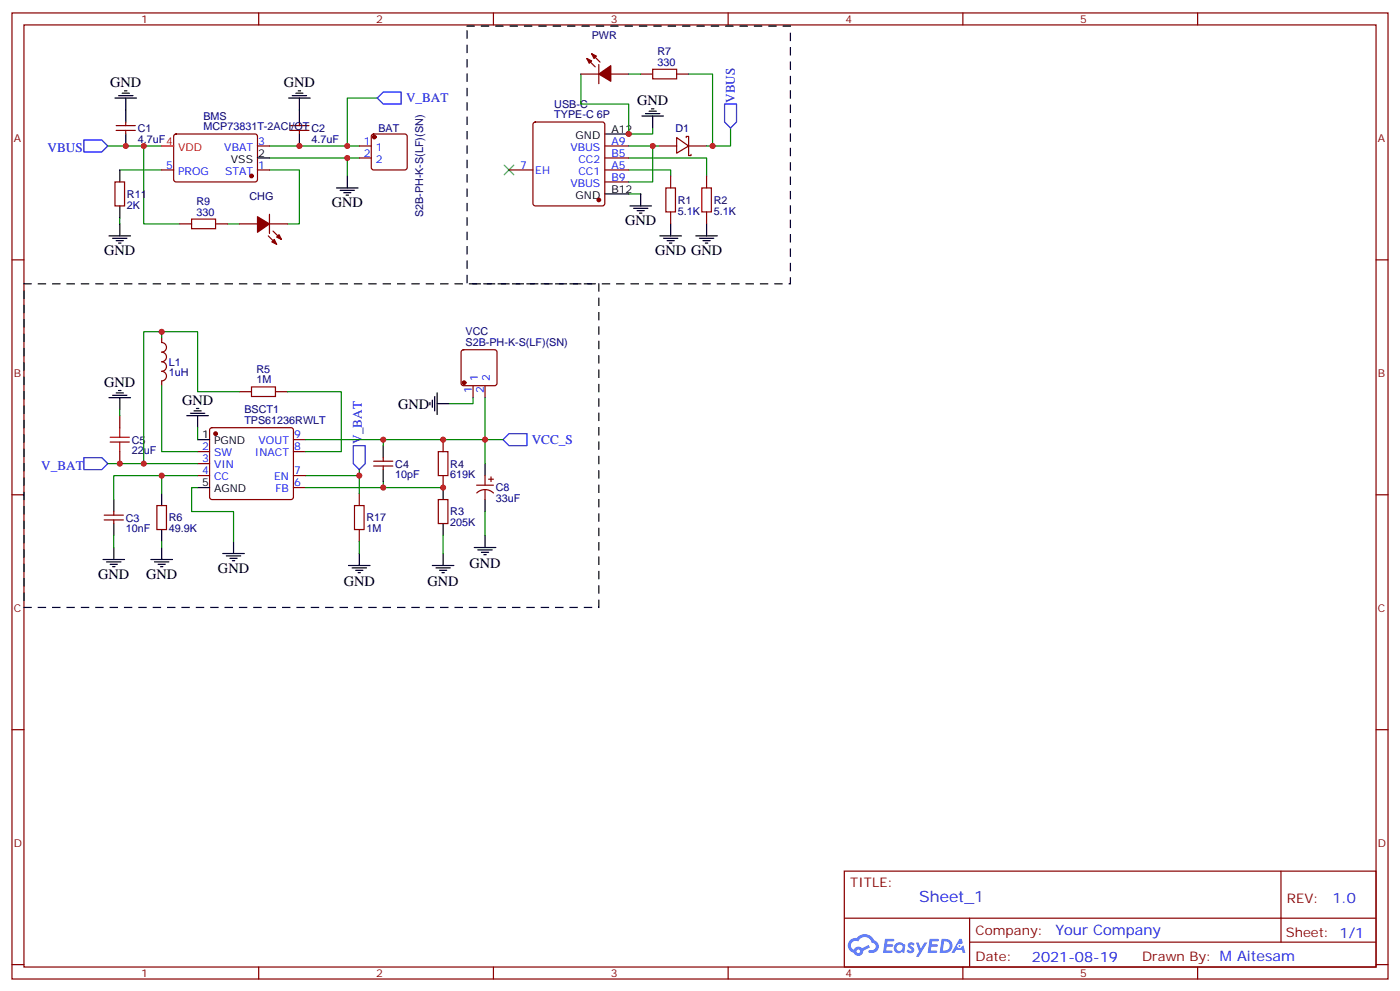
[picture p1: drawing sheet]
<svg xmlns="http://www.w3.org/2000/svg" width="412mm" height="292mm" viewBox="0 0 412 292" stroke-linecap="round" stroke-linejoin="round" font-family="sans-serif">
<g fill="none" stroke="#870000" stroke-width=".35">
<path d="M3.5 3.8h405.4v284.3h-405.4zM7.1 7.3h398.2v277.3h-398.2zM76.2 3.8v3.5M145.3 3.8v3.5M214.5 3.8v3.5M283.6 3.8v3.5M352.8 3.8v3.5M3.5 76.5h3.6M405.3 76.5h3.6M3.5 145.6h3.6M405.3 145.6h3.6M3.5 214.8h3.6"/>
<path d="M405.3 214.8h3.6M248.7 256.4h156.6v28.2h-156.6zM377.3 256.4v20.9M248.7 270.2h156.5M285.6 277.3h119.6M285.6 270.2v14.2M3.5 283.9h3.6M76.2 284.6v3.5M145.3 284.6v3.5M214.5 284.6v3.5M283.6 284.6v3.5M352.8 284.6v3.5"/>
<path d="M405.3 283.9h3.6"/>
</g>
<g fill="#5487ff">
<path d="M267.7 277.6a1.22 1.22 0 0 1 1.7 .2l-.4 .6a.47 .47 0 0 0-.3-.4 .47 .47 0 0 0-.5 .2l.1 .2a1.14 1.14 0 0 1 .8 1.8 1.14 1.14 0 0 1-1.9 0l-.2-.2 .5-.6 .7 .5a.29 .29 0 0 0 .3-.3 .29 .29 0 0 0-.2-.3 1.04 1.04 0 0 1-.6-1.7z"/>
<path d="M260.7 276.3h2.4l.3 .2-.2 .5-1.8 .1-.1 .8h1.5l.3 .4-.3 .4h-1.6l-.2 1.1h1.7l.2 .3-.2 .3-2.6 .1z"/>
<path d="M273.8 276.3h2.4l.3 .2-.1 .5-1.8 .1-.2 .8h1.6l.3 .4-.4 .4h-1.6l-.1 1.1h1.7l.2 .3-.2 .3-2.6 .1z"/>
<path d="M282.6 276.3h.7l.3 1.3-.6 .3a.69 .69 0 0 0-1 .3 .69 .69 0 0 0 .4 .9 .69 .69 0 0 0 .9-.6l.5-.2 .6 2.2h-.8l-.2-.9h-1.8l-.5 .9h-.8z"/>
<path d="M269.8 277.4h.8l.6 1.8 1.1-1.8h.9l-2.6 4.2h-.8l.9-1.5z"/>
<path d="M277.4 276.3l-.6 4.2h1.3a2.11 2.11 0 0 0 2.5-2.1 2.11 2.11 0 0 0-2.5-2.1zM278.1 277.1a1.39 1.39 0 0 1 1.7 1.4 1.39 1.39 0 0 1-1.8 1.3h-.3z"/>
<path d="M263.7 277.9a1.54 1.54 0 0 0-.1 2.2 1.54 1.54 0 0 0 2.2 .1l.6 .3 .3-2.3-.2-.3h-.4a1.49 1.49 0 0 0-2.4 0zM264 278.9a.94 .94 0 0 1 1.8 0 .94 .94 0 0 1-1.8 0z"/>
<path d="M250.4 276.7a2.18 2.18 0 0 0 1.1 3.7 1.44 1.44 0 0 0 1.6 .9 1.44 1.44 0 0 0 1.2-1.4l2-1.1-.5-.7-1.9 1a1.47 1.47 0 0 0-2.4 .4 1.39 1.39 0 0 1-.7-1.9 1.39 1.39 0 0 1 2-.5 2.12 2.12 0 0 1 2.2-1.3 2.12 2.12 0 0 1 1.9 1.7 1.14 1.14 0 0 1 1.1 1.4 1.14 1.14 0 0 1-1.7 .7 .43 .43 0 0 0-.5 .4 .43 .43 0 0 0 .4 .5 1.98 1.98 0 0 0 2.5-1.2 1.98 1.98 0 0 0-1.2-2.6 3.1 3.1 0 0 0-5.3-.6l-.9 .1zM252.3 280a.55 .55 0 0 1 1.1 0 .55 .55 0 0 1-1.1 0z"/>
<circle cx="282.6" cy="278.4" r=".26"/>
</g>
<g fill="none" stroke="#008700" stroke-width=".35">
<path d="M111.1 28.9h-8.8v14.1M171.1 21.8v8.8h14.1v8.8h7.1v-1.7M185.2 21.8h3.5M202.8 21.8h7.1v21.2M215.2 37.7v5.3h-7.1M31.7 43h15.9M35.3 50h12.3M42.3 43v22.9h10.6M79.4 50h8.8v15.9h-3.5M79.4 43h26.4M79.4 46.5h26.4M102.3 46.5v5.3"/>
<path d="M185.2 46.5h22.9v5.3M185.2 50h12.4v1.8M185.2 43h8.8M185.2 57.1h3.5M192.3 43v10.6h-7.1M35.3 64.1v1.8M67 65.9h3.6M47.6 99.4v-1.8h-5.3v38.9h15.9M47.6 97.6h10.6v17.7h12.4M47.6 113.5v19.4h10.6M84.7 115.3h15.8v17.6h-10.5M139.3 117.1v1.7h-7"/>
<path d="M142.9 117.1v12.3h5.3M31.7 136.5h10.6M35.3 120.6v1.7M47.6 140v5.3M58.2 140h-24.7v7M58.2 125.9v3.5M90 129.4h22.9v1.8M90 140h15.8M105.8 138.2v7.1M112.9 129.4h30v7.1M33.5 157.6v3.5M47.6 159.4v1.7"/>
<path d="M58.2 143.5h-1.8v7.1h12.4v8.8M90 143.5h40.5M105.8 159.4v3.5M112.9 141.7v1.8M130.5 157.6v5.3M142.9 150.6v7"/>
</g>
<path d="M112.9 27.1h5.3v3.5h-5.3l-1.8-1.7zM213.4 30.6h3.6v5.3l-1.8 1.8-1.8-1.8zM24.7 41.2h5.3l1.7 1.8-1.7 1.7h-5.3zM24.7 134.7h5.3l1.7 1.8-1.7 1.7h-5.3zM104.1 131.2h3.5v5.3l-1.8 1.7-1.7-1.7zM148.2 129.4l1.7-1.8h5.3v3.6h-5.3z" fill="none" stroke="#00f" stroke-width=".35"/>
<g fill="none" stroke="#000" stroke-width=".35">
<path d="M33.9 28.9h6.3M34.9 28.2h4.3M36 27.4h2.1M36.7 26.7h.7M37 28.9v7M37 39.4v3.6M85 28.9h6.4M86.1 28.2h4.2M87.1 27.4h2.2M87.8 26.7h.7M88.2 28.9v7M88.2 39.4v3.6"/>
<path d="M178.2 39.4h7M189.1 34.1h6.3M190.1 33.4h4.3M191.2 32.7h2.1M191.9 32h.7M192.3 34.1v3.6M35.3 50v3.6M75.8 46.5h3.6M99.1 55.3h6.4M100.2 56h4.2M101.2 56.7h2.2M102 57.4h.7"/>
<path d="M102.3 51.8v3.5M178.2 57.1h7M188.7 57.1v3.5M32.1 69.4h6.4M33.2 70.1h4.2M34.2 70.8h2.1M34.9 71.5h.7M35.3 60.6v3.5M35.3 65.9v3.5M185.6 60.6h6.3M186.6 61.3h4.3M187.7 62h2.1"/>
<path d="M188.4 62.7h.7M194.4 69.4h6.3M195.4 70.1h4.3M196.5 70.8h2.1M197.2 71.5h.7M197.6 65.9v3.5M205 69.4h6.3M206 70.1h4.3M207.1 70.8h2.1M207.8 71.5h.7M208.1 65.9v3.5M32.1 117.1h6.4"/>
<path d="M33.2 116.3h4.2M34.2 115.6h2.1M34.9 114.9h.7M35.3 117.1v3.5M126.6 118.5v.7M127.4 117.8v2.1M128.1 116.7v4.2M128.8 118.8h3.5M128.8 115.6v6.4M55 122.3h6.4M56.1 121.6h4.2M57.1 120.9h2.2"/>
<path d="M57.9 120.2h.7M58.2 129.4h3.5M58.2 122.3v3.6M112.9 131.2v3.5M112.9 138.2v3.5M142.9 136.5v3.5M33.5 147v3.6M33.5 154.1v3.5M47.6 145.3v3.5M47.6 155.9v3.5M58.2 143.5h3.5M68.8 159.4v3.5"/>
<path d="M130.5 143.5v3.5M130.5 154.1v3.5M142.9 147v3.6M142.9 157.6v3.5M30.3 164.7h6.4M31.4 165.4h4.2M32.5 166.1h2.1M33.2 166.8h.7M33.5 161.1v3.6M44.4 164.7h6.4M45.5 165.4h4.2M46.6 166.1h2.1"/>
<path d="M47.3 166.8h.7M47.6 161.1v3.6M65.6 162.9h6.4M66.7 163.6h4.2M67.7 164.3h2.1M68.4 165h.7M102.7 166.4h6.3M103.7 167.1h4.2M104.8 167.9h2.1M105.5 168.6h.7M105.8 162.9v3.5M127.4 166.4h6.3"/>
<path d="M128.4 167.1h4.2M129.5 167.9h2.1M130.2 168.6h.7M130.5 162.9v3.5M139.7 161.1h6.3M140.8 161.9h4.2M141.8 162.6h2.1M142.5 163.3h.7"/>
</g>
<g fill="#870000" stroke="#870000" stroke-width=".35">
<path d="M81.5 69.8l.7-.7 .7 1.4z"/>
<path d="M80.1 71.2l.7-.7 .7 1.4z"/>
<path d="M75.8 63.8l3.6 2.1-3.6 2.5z"/>
<path d="M172.9 17.2l1.4 .7-.7 .7z"/>
<path d="M174.3 15.8l1.4 .7-.7 .7z"/>
<path d="M176.4 21.8l3.5-2.5v4.6z"/>
<circle cx="74.1" cy="51.8" r=".53"/>
<circle cx="110.2" cy="40.3" r=".53"/>
<circle cx="63.5" cy="127.6" r=".53"/>
<circle cx="176.4" cy="58.8" r=".53"/>
<circle cx="136.7" cy="112.6" r=".53"/>
</g>
<g fill="none" stroke="#870000" stroke-width=".35">
<path d="M172.9 17.2l2.4 2.5M174.3 15.8l2.4 2.5M176.4 19v5.6M34.2 38.4h5.7M34.2 37h5.7M37 35.9v1.1M37 38.4v1M51.4 39.6l.5-.2 23.5 .1 .4 .6v13l-.7 .5-23.5-.1-.4-.7v-12.7zM85.4 38.4h5.6M85.4 37h5.6M88.2 35.9v1.1M88.2 38.4v1"/>
<path d="M109.6 39.6l.5-.2h9.1l.5 .2 .2 .5v9.2l-.2 .5-.5 .2h-9.1l-.5-.2-.2-.5v-9.2zM157.2 36.1l.5-.2h19.7l.5 .2 .3 .5v23.3l-.3 .5-.5 .2h-19.7l-.5-.2-.2-.5v-23.3zM171.1 21.8h5.3M179.9 21.8h5.3M188.7 21.8h3.6M199.3 21.8h3.5M33.9 53.6h2.8v7h-2.8zM47.6 50h3.6M75.8 50h3.6M75.8 43h3.6M105.8 43h3.6M105.8 46.5h3.6"/>
<path d="M149.9 50h7.1M178.2 50h7M178.2 43h7M178.2 46.5h7M178.2 53.6h7M194 43h5.3M197.6 51.8v3.5M199.3 40.5l3.5 2.5-3.5 2.1zM202.1 40.5v-.4h.7v5.7h.8v-.4M202.8 43h5.3M208.1 51.8v3.5M52.9 65.9h3.5"/>
<path d="M63.5 65.9h3.5M70.6 65.9h5.2M79 69.4l2.5 2.5M79.4 65.9h5.3M79.4 63.1v5.6M80.4 68l2.5 2.5M197.6 62.4v3.5M208.1 62.4v3.5M47.6 99.4v1.4a1.41 1.41 0 0 1 1.4 1.4 1.41 1.41 0 0 1-1.4 1.4 1.41 1.41 0 0 1 1.4 1.5 1.41 1.41 0 0 1-1.4 1.4 1.41 1.41 0 0 1 1.4 1.4 1.41 1.41 0 0 1-1.4 1.4 1.41 1.41 0 0 1 1.4 1.4 1.41 1.41 0 0 1-1.4 1.4v1.4M70.6 115.3h3.5M81.1 115.3h3.6M136.1 103.1l.4-.2h9.2l.5 .2 .2 .5v9.2l-.2 .5-.5 .2h-9.2l-.5-.2-.2-.5v-9.2z"/>
<path d="M139.3 113.5v3.6M142.9 113.5v3.6M35.3 122.3v3.6M35.3 132.9v3.6M58.2 132.9h3.5M58.2 136.5h3.5M58.2 140h3.5M62 126.1l.4-.2h23.3l.5 .2 .2 .5v19.7l-.2 .5-.5 .2h-23.3l-.5-.2-.2-.5v-19.7zM86.4 132.9h3.6M86.4 140h3.6M86.4 129.4h3.6M110.1 137.2h5.6"/>
<path d="M110.1 135.7h5.6M112.9 134.7v1M112.9 137.2v1M130.5 129.4v3.5M130.5 140v3.5M142.9 140v2.8M30.7 153h5.6M30.7 151.6h5.6M33.5 150.6v1M33.5 153v1.1M46.2 148.8h2.8v7.1h-2.8zM86.4 143.5h3.6"/>
<path d="M105.8 145.3v3.5M105.8 155.9v3.5M129.1 147h2.8v7.1h-2.8zM140.4 142.8h4.9M140.4 145.1a3.5 3.5 0 0 1 5 0M142.9 144.2v2.8M143.9 141h1.4M144.6 140.3v1.4"/>
</g>
<path d="M192.3 20.4h7v2.8h-7zM196.1 55.3h2.9v7.1h-2.9zM206.7 55.3h2.8v7.1h-2.8zM56.4 64.5h7.1v2.8h-7.1zM74.1 113.9h7v2.8h-7zM32.5 130.1h5.6M32.5 128.7h5.6M35.3 125.9v2.8M35.3 130.1v2.8M129.1 132.9h2.8v7.1h-2.8zM104.4 148.8h2.8v7.1h-2.8z" fill="none" stroke="#a10000" stroke-width=".35"/>
<path d="M47.6 43h3.6" fill="none" stroke="#f00" stroke-width=".35"/>
<path d="M148.5 48.6l2.8 2.8M151.3 48.6l-2.8 2.8" fill="none" stroke="#3c3" stroke-width=".35"/>
<path d="M137.6 7.7h95.2v75.8h-95.2zM7.1 83.5h169.3v95.3h-169.3z" fill="none" stroke="#000" stroke-width=".35" stroke-dasharray="2.1 2.1"/>
<g fill="#c00">
<circle cx="102.3" cy="43" r=".88"/>
<circle cx="88.2" cy="43" r=".88"/>
<circle cx="42.3" cy="43" r=".88"/>
<circle cx="37" cy="43" r=".88"/>
<circle cx="102.3" cy="46.5" r=".88"/>
<circle cx="105.8" cy="140" r=".88"/>
<circle cx="130.5" cy="143.5" r=".88"/>
<circle cx="130.5" cy="129.4" r=".88"/>
<circle cx="112.9" cy="143.5" r=".88"/>
<circle cx="47.6" cy="140" r=".88"/>
<circle cx="112.9" cy="129.4" r=".88"/>
<circle cx="35.3" cy="136.5" r=".88"/>
<circle cx="42.3" cy="136.5" r=".88"/>
<circle cx="47.6" cy="97.6" r=".88"/>
<circle cx="142.9" cy="129.4" r=".88"/>
<circle cx="192.3" cy="43" r=".88"/>
<circle cx="209.9" cy="43" r=".88"/>
<circle cx="185.2" cy="39.4" r=".88"/>
</g>
<text font-size="4.6" fill="#00f" x="270.8" y="265.4">Sheet_1</text>
<g font-size="4.2">
<text x="32.5" y="25.6">GND</text>
<text x="83.6" y="25.6">GND</text>
<text x="187.7" y="30.9">GND</text>
<text x="97.7" y="61">GND</text>
<text x="184.1" y="66.3">GND</text>
<text x="30.7" y="75.1">GND</text>
<text x="193" y="75.1">GND GND</text>
<text x="30.7" y="113.8">GND</text>
<text x="53.6" y="119.1">GND</text>
<text x="117.3" y="120.2">GND</text>
<text x="138.3" y="167.3">GND</text>
<text x="28.9" y="170.3">GND</text>
<text x="43" y="170.3">GND</text>
<text x="64.2" y="168.6">GND</text>
<text x="101.3" y="172.5">GND</text>
<text x="125.9" y="172.5">GND</text>
</g>
<g font-size="4.2" fill="#00f">
<text x="392.5" y="265.7">1.0</text>
<text x="310.9" y="275.2">Your Company</text>
<text x="304" y="283">2021-08-19</text>
</g>
<g font-size="3.9" fill="#00f">
<text x="119.6" y="30.1">V_BAT</text>
<text x="216.5" y="30.3" transform="rotate(-90 216.5 30.3)">VBUS</text>
<text x="14" y="44.7">VBUS</text>
<text x="106.6" y="130.6" transform="rotate(-90 106.6 130.6)">V_BAT</text>
<text x="156.6" y="130.7">VCC_S</text>
<text x="12.2" y="138.2">V_BAT</text>
</g>
<g font-size="3.9" fill="#800">
<text x="250.5" y="261">TITLE:</text>
<text x="379.1" y="265.7">REV:</text>
<text x="287.4" y="275.2">Company:</text>
<text x="378.7" y="275.8">Sheet: 1/1</text>
<text x="287.4" y="282.9">Date:</text>
<text x="336.4" y="282.9">Drawn By: M Aitesam</text>
</g>
<g font-size="3.2" fill="#800">
<text x="41.6" y="6.8">1</text>
<text x="110.8" y="6.8">2</text>
<text x="179.9" y="6.8">3</text>
<text x="249.1" y="6.8">4</text>
<text x="318.2" y="6.8">5</text>
<text x="4.1" y="41.9">A</text>
<text x="405.9" y="41.9">A</text>
<text x="4.1" y="111.1">B</text>
<text x="405.9" y="111.1">B</text>
<text x="4.1" y="180.2">C</text>
<text x="405.9" y="180.2">C</text>
<text x="4.1" y="249.3">D</text>
<text x="405.9" y="249.3">D</text>
<text x="41.6" y="287.6">1</text>
<text x="110.8" y="287.6">2</text>
<text x="179.9" y="287.6">3</text>
<text x="249.1" y="287.6">4</text>
<text x="318.2" y="287.6">5</text>
</g>
<g font-size="3.2" fill="#000080">
<text x="174.3" y="11.6">PWR</text>
<text x="193.7" y="16.1">R7</text>
<text x="193.7" y="19.3">330</text>
<text x="59.9" y="35.3">BMS</text>
<text x="163.3" y="34.9">TYPE-C 6P</text>
<text x="163.3" y="31.6">USB-C</text>
<text x="40.6" y="42">4.7uF4</text>
<text x="40.6" y="38.9">C1</text>
<text x="59.9" y="38.4">MCP73831T-2ACI/OT C2</text>
<text x="91.7" y="42">4.7uF</text>
<text x="111.5" y="38.8">BAT</text>
<text x="199" y="38.8">D1</text>
<text x="37.4" y="58.2">R11</text>
<text x="73.5" y="58.9">CHG</text>
<text x="199.7" y="60">R1</text>
<text x="210.3" y="60">R2</text>
<text x="37.4" y="61.4">2K</text>
<text x="57.9" y="63.4">330</text>
<text x="57.9" y="60.2">R9</text>
<text x="124.6" y="64" transform="rotate(-90 124.6 64)">S2B-PH-K-S(LF)(SN)</text>
<text x="199.7" y="63.2">5.1K</text>
<text x="210.3" y="63.2">5.1K</text>
<text x="137.1" y="101.9">S2B-PH-K-S(LF)(SN)</text>
<text x="137.1" y="98.7">VCC</text>
<text x="49.7" y="107.6">L1</text>
<text x="49.7" y="110.8">1uH</text>
<text x="75.5" y="112.8">1M</text>
<text x="75.5" y="109.7">R5</text>
<text x="72" y="124.7">TPS61236RWLT</text>
<text x="72" y="121.6">BSCT1</text>
<text x="38.8" y="130.5">C5</text>
<text x="38.8" y="133.7">22uF</text>
<text x="116.4" y="137.6">C4</text>
<text x="132.6" y="137.6">R4</text>
<text x="116.4" y="140.8">10pF</text>
<text x="132.6" y="140.8">619K</text>
<text x="146.1" y="147.8">33uF</text>
<text x="146.1" y="144.7">C8</text>
<text x="37" y="153.5">C3</text>
<text x="49.7" y="153.5">R6</text>
<text x="107.9" y="153.4">R17</text>
<text x="132.6" y="154.9">205K</text>
<text x="132.6" y="151.7">R3</text>
<text x="37" y="156.6">10nF</text>
<text x="49.7" y="156.6">49.9K</text>
<text x="107.9" y="156.7">1M</text>
</g>
<g font-size="3.2">
<text x="169.6" y="40.9">GND</text>
<text x="180.1" y="39.1">A12</text>
<text x="68" y="47.9">VSS</text>
<text x="76" y="46.1">2</text>
<text x="169.6" y="58.5">GND</text>
<text x="180.1" y="56.7">B12</text>
<text x="59.5" y="129">1</text>
<text x="63" y="130.8">PGND</text>
<text x="59.5" y="143.2">5</text>
<text x="63" y="144.9">AGND</text>
</g>
<text font-size="3.2" fill="#f00" x="52.5" y="44.4">VDD</text>
<g font-size="3.2" fill="#00f">
<text x="66.1" y="44.4">VBAT</text>
<text x="76" y="42.6">3</text>
<text x="107.2" y="42.6">1</text>
<text x="107.2" y="46.1">2</text>
<text x="110.7" y="44.4">1</text>
<text x="110.7" y="47.9">2</text>
<text x="168" y="44.4">VBUS</text>
<text x="170.4" y="47.9">CC2</text>
<text x="180.1" y="42.6">A9</text>
<text x="180.1" y="46.1">B5</text>
<text x="49" y="49.7">5</text>
<text x="52.5" y="51.4">PROG</text>
<text x="66.3" y="51.4">STAT</text>
<text x="76" y="49.7">1</text>
<text x="153.2" y="49.7">7</text>
<text x="157.7" y="51.1">EH</text>
<text x="170.4" y="51.4">CC1</text>
<text x="180.1" y="49.7">A5</text>
<text x="180.1" y="53.2">B9</text>
<text x="168" y="55">VBUS</text>
<text x="140.8" y="112.2" transform="rotate(-90 140.8 112.2)">1</text>
<text x="144.3" y="112.2" transform="rotate(-90 144.3 112.2)">2</text>
<text x="139" y="115.7" transform="rotate(-90 139 115.7)">1</text>
<text x="142.5" y="115.7" transform="rotate(-90 142.5 115.7)">2</text>
<text x="76.2" y="130.8">VOUT</text>
<text x="86.6" y="129">9</text>
<text x="59.5" y="132.6">2</text>
<text x="59.5" y="136.1">3</text>
<text x="63" y="134.3">SW</text>
<text x="63" y="137.9">VIN</text>
<text x="75.1" y="134.3">INACT</text>
<text x="86.6" y="132.6">8</text>
<text x="59.5" y="139.6">4</text>
<text x="63" y="141.4">CC</text>
<text x="80.7" y="141.4">EN</text>
<text x="86.6" y="143.2">6</text>
<text x="86.6" y="139.6">7</text>
<text x="81.1" y="144.9">FB</text>
</g>
</svg>
